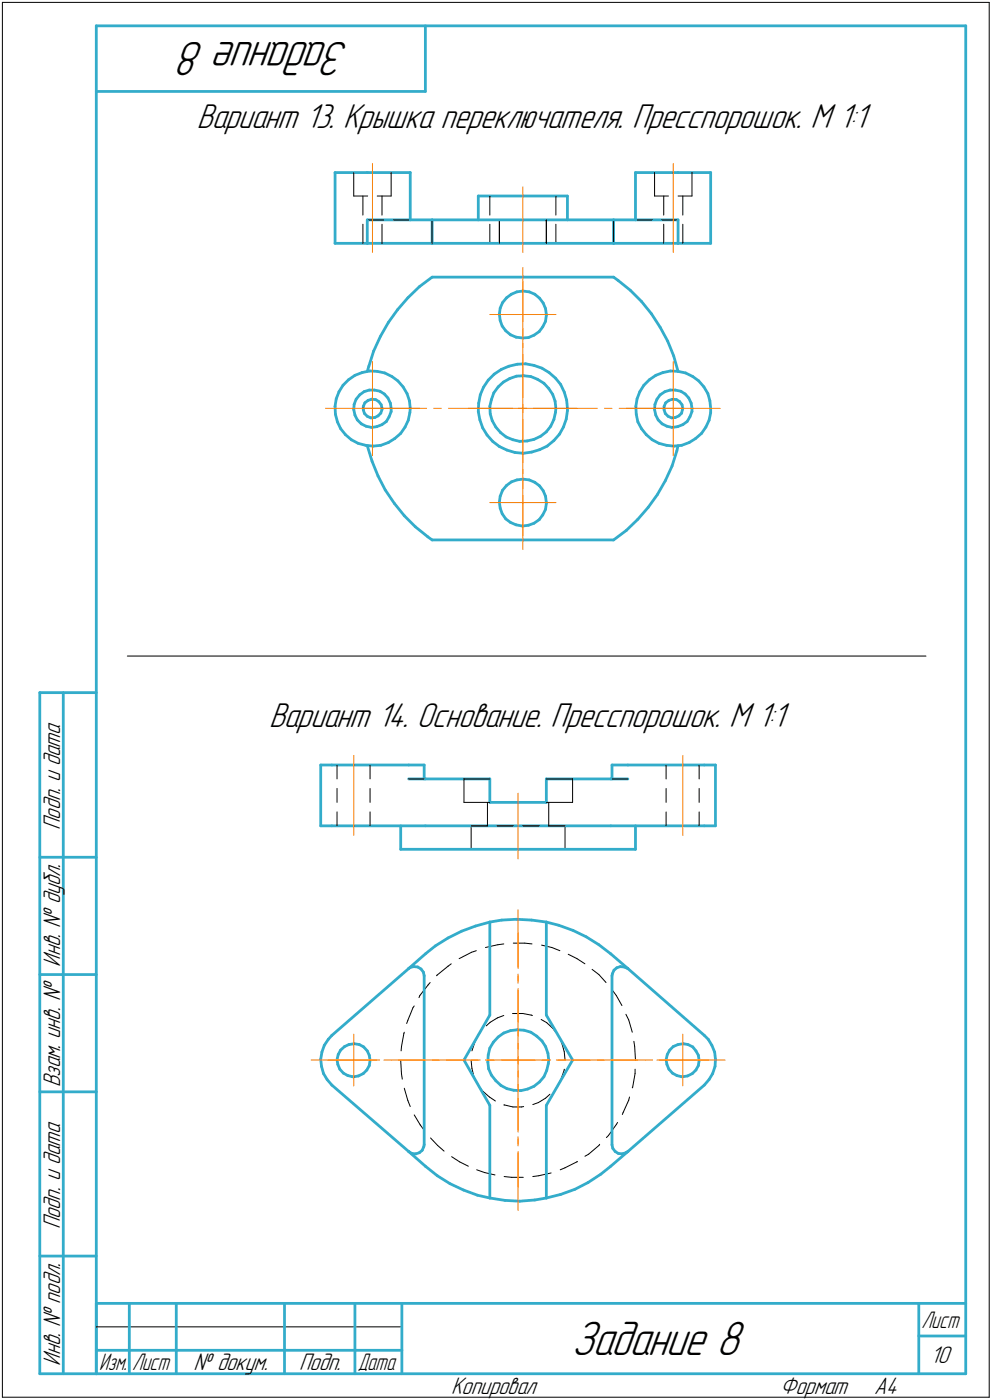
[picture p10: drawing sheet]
<svg xmlns="http://www.w3.org/2000/svg" width="211mm" height="298mm" viewBox="0 0 211 298" stroke-linecap="round" stroke-linejoin="round" font-family="sans-serif">
<g fill="none" stroke="#33acca" stroke-width=".59">
<path d="M20.5 5.5v287zM20.5 5.5h185zM20.5 19.5h70zM90.5 5.5v14zM205.5 5.5v287zM71.3 36.7h6.8zM71.3 36.7v15.1zM78.1 36.7h9.2zM87.3 36.7v10.1zM135.2 36.7h9.1zM135.2 36.7v10.1zM144.3 36.7h6.9z"/>
<path d="M151.2 36.7v15.1zM71.3 51.8h6.8zM78.1 46.8h13.8zM78.1 51.8h13.8zM78.1 46.8v5zM91.9 51.8h38.7zM91.9 46.8v5zM91.9 46.8h38.7zM91.9 59h38.7zM101.8 41.7v5.1zM101.8 41.7h18.9zM120.7 41.7v5.1z"/>
<path d="M130.6 46.8v5zM130.6 46.8h13.7zM130.6 51.8h13.7zM130.6 59l.9 .7zM131.5 59.7l2.6 2.1zM144.3 51.8h6.9zM144.3 46.8v5zM75.5 79.9l1.5-.6zM77 79.3l1.7-.3zM78.5 78l-.4 1.1zM78.7 79l1.6 .1zM79.5 74.8l-1 3.2z"/>
<path d="M80.3 79.1l1.6 .3zM80.9 71.6l-1.4 3.2zM81.9 79.4l1.5 .8zM82.6 68.7l-1.7 2.9zM84.6 66l-2 2.7zM86.8 63.4l2.4-2.4zM86.8 63.4l-2.2 2.6zM89.2 61l2.7-2zM105.2 79.7l1.5-1zM105.2 79.7l-1.3 1.2zM106.3 66.9l.1 1.3zM106.4 65.6l-.1 1.3z"/>
<path d="M106.4 68.2l.4 1.2zM106.7 78.7l1.6-.7zM106.8 69.4l.8 1zM106.9 64.4l-.5 1.2zM107.6 70.4l1 .9zM107.8 63.4l1-.7zM107.8 63.4l-.9 1zM108.3 78l1.8-.4zM108.6 71.3l1.2 .5zM108.8 62.7l1.2-.6zM109.8 71.8l1.4 .2zM110 62.1l1.3-.1z"/>
<path d="M110.1 77.6l1.7-.1zM111.2 72l1.2-.1zM111.3 62l1.3 .1zM111.8 77.5l1.8 .3zM112.4 71.9l1.2-.5zM112.6 62.1l1.2 .6zM113.6 77.8l1.7 .6zM113.6 71.4l1.1-.8zM113.8 62.7l1 .8zM114.8 63.5l.8 1zM115.3 78.4l1.5 .9zM115.5 69.6l-.8 1z"/>
<path d="M115.6 64.5l.5 1.2zM116.1 65.7l.1 1.3zM116.1 68.4l-.6 1.2zM116.2 67.1l-.1 1.3zM116.2 67v.1zM116.8 79.3l1.4 1.2zM134.1 61.8l2.4 2.4zM136.5 64.2l2.1 2.6zM138.6 66.8l1.9 2.9zM139.5 79.9l1.6-.6zM140.5 69.7l1.6 2.9zM141.1 79.3l1.6-.3z"/>
<path d="M142.1 72.6l1.2 3.2zM142.7 79l1.6 .1zM143.3 75.8l1 3.3zM144.3 79.1l1.6 .3zM145.9 79.4l1.5 .8zM71.3 86.5l.1 1.7zM71.4 88.2l.4 1.6zM71.5 84.9l-.2 1.6zM71.8 89.8l.7 1.5zM72.1 83.4l-.6 1.5zM72.5 91.3l1 1.2zM73 82l-.9 1.4z"/>
<path d="M73.5 92.5l1.3 1.1zM74.2 80.9l1.3-1zM74.2 80.9l-1.2 1.1zM74.8 93.6l1.4 .8zM75.3 87.2l.2 1.2zM75.4 86.1l-.1 1.1zM75.5 88.4l.5 1zM75.8 85l-.4 1.1zM76 89.4l.9 .9zM76.2 94.4l1.6 .4zM76.5 84.1l1-.7zM76.5 84.1l-.7 .9z"/>
<path d="M76.9 90.3l1 .5zM77.3 86.5v.8zM77.3 87.3l.3 .8zM77.5 83.4l1.1-.3zM77.6 88.1l.5 .5zM77.6 85.8l.7-.5zM77.6 85.8l-.3 .7zM77.8 94.8l1.6 .2zM77.9 90.8l1.2 .2zM78.1 94.9l1.1 3.3zM78.1 88.6l.8 .4zM78.3 85.3l.8-.3z"/>
<path d="M78.6 83.1h1.1zM78.9 89l.9-.1zM79.1 85l.8 .1zM79.1 91l1.1-.2zM79.2 98.2l1.2 3.1zM79.4 95l1.6-.2zM79.7 83.1l1.2 .2zM79.8 88.9l.6-.3zM79.9 85.1l.7 .4zM80.2 90.8l1.1-.4zM80.4 88.6l.6-.6zM80.6 85.5l.5 .7z"/>
<path d="M80.9 83.3l.9 .6zM81 94.8l1.6-.6zM81.1 86.2l.2 .8zM81.3 87.2l-.3 .8zM81.3 87v.2zM81.3 90.4l.9-.7zM81.8 83.9l.7 .9zM82.5 84.8l.6 1.1zM82.6 94.2l1.4-.8zM82.8 88.7l-.6 1zM83.1 85.9l.1 1.1zM83.2 87.6l-.4 1.1z"/>
<path d="M83.2 87v.6zM83.4 80.2l1.3 .9zM84 93.4l1.3-1.1zM84.7 81.1l1.1 1.3zM85.8 82.4l.8 1.4zM86.2 90.9l-.9 1.4zM86.6 83.8l.5 1.5zM86.9 89.5l-.7 1.4zM87.1 85.3l.2 1.7zM87.2 87.9l-.3 1.6zM87.3 87l-.1 .9zM101.8 87.6l.3 1.8z"/>
<path d="M101.9 85.9l-.1 1.7zM102.1 89.4l.6 1.7zM102.2 84.1l-.3 1.8zM102.7 91.1l.9 1.5zM102.9 82.5l-.7 1.6zM103.6 92.6l1.2 1.4zM103.9 80.9l-1 1.6zM104.2 86.5l.1 1.6zM104.3 88.1l.4 1.5zM104.6 85.1l-.4 1.4zM104.7 89.6l.8 1.3zM104.8 94l1.5 1.1z"/>
<path d="M105.1 83.7l-.5 1.4zM105.5 90.9l1 1.2zM106 82.4l1.1-1zM106 82.4l-.9 1.3zM106.3 95.1l1.6 .7zM106.5 92.1l1.2 .9zM107.1 81.4l1.4-.8zM107.7 93l1.4 .6zM107.9 95.8l1.7 .6zM108.5 80.6l1.4-.5zM109.1 93.6l1.5 .4zM109.6 96.4l1.7 .1z"/>
<path d="M109.9 80.1l1.5-.1zM110.6 94l1.6-.1zM111.3 96.5l1.8-.2zM111.4 80l1.5 .2zM112.2 93.9l1.4-.3zM112.9 80.2l1.5 .6zM113.1 96.3l1.7-.5zM113.6 93.6l1.5-.7zM114.4 80.8l1.3 .8zM114.8 95.8l1.6-.8zM115.1 92.9l1.1-1zM115.7 81.6l1.1 1.1z"/>
<path d="M116.4 95l1.5-1.2zM116.8 82.7l.8 1.3zM117.2 90.8l-1 1.1zM117.6 84l.5 1.4zM117.9 89.3l-.7 1.5zM118.1 85.4l.2 1.6zM118.2 80.5l1.1 1.4zM118.2 87.8l-.3 1.5zM118.3 87l-.1 .8zM119 92.5l-1.1 1.3zM119.3 81.9l.8 1.6zM119.9 90.9l-.9 1.6z"/>
<path d="M120.1 83.5l.5 1.7zM120.5 89.2l-.6 1.7zM120.6 85.2l.1 1.8zM120.7 87.5l-.2 1.7zM120.7 87v.5zM135.3 86.5l.1 1.7zM135.4 88.2l.3 1.6zM135.6 84.9l-.3 1.6zM135.7 89.8l.8 1.5zM136.1 83.4l-.5 1.5zM136.5 91.3l1 1.2zM137 82l-.9 1.4z"/>
<path d="M137.5 92.5l1.3 1.1zM138.2 80.9l1.3-1zM138.2 80.9l-1.2 1.1zM138.8 93.6l1.4 .8zM139.3 87.2l.2 1.2zM139.4 86.1l-.1 1.1zM139.5 88.4l.5 1zM139.8 85l-.4 1.1zM140 89.4l.9 .9zM140.2 94.4l1.6 .4zM140.5 84.1l1-.7zM140.5 84.1l-.7 .9z"/>
<path d="M140.9 90.3l1 .5zM141.3 86.5v.8zM141.3 87.3l.3 .8zM141.5 83.4l1.1-.3zM141.6 88.1l.6 .5zM141.6 85.8l.7-.5zM141.6 85.8l-.3 .7zM141.8 94.8l1.6 .2zM141.9 90.8l1.1 .2zM142.2 88.6l.7 .4zM142.3 85.3l.8-.3zM142.6 83.1h1.1z"/>
<path d="M142.9 89l.8-.1zM143 99.2l-1.4 3.2zM143 91l1.2-.2zM143.1 85l.8 .1zM143.4 95l1.6-.2zM143.7 88.9l.7-.3zM143.7 83.1l1.2 .2zM143.9 85.1l.7 .4zM144 96l-1 3.2zM144.2 90.8l1.1-.4zM144.3 94.9l-.3 1.1zM144.6 85.5l.5 .7z"/>
<path d="M144.9 83.3l.9 .6zM145 94.8l1.6-.6zM145 88l-.6 .6zM145.1 86.2l.2 .8zM145.2 87.2l-.2 .8zM145.3 87l-.1 .2zM145.3 90.4l.9-.7zM145.8 83.9l.8 .9zM146.6 84.8l.5 1.1zM146.6 94.2l1.4-.8zM146.8 88.7l-.6 1zM147.1 85.9l.1 1.1z"/>
<path d="M147.2 87.6l-.4 1.1zM147.2 87v.6zM147.4 80.2l1.3 .9zM148 93.4l1.3-1.1zM148.7 81.1l1.1 1.3zM149.8 82.4l.8 1.4zM150.2 90.9l-.9 1.4zM150.6 83.8l.4 1.5zM150.9 89.5l-.7 1.4zM151 85.3l.2 1.7zM151.2 87.9l-.3 1.6zM151.2 87v.9z"/>
<path d="M80.4 101.3l1.6 3zM82 104.3l1.9 2.9zM83.9 107.2l2.1 2.6zM86 109.8l2.4 2.4zM88.4 112.2l2.6 2.1zM91 114.3l.9 .7zM91.9 115h38.7zM106.3 106.9l.1 1.3zM106.4 105.7l-.1 1.2zM106.4 108.2l.4 1.2zM106.8 109.4l.8 1.1zM106.9 104.4l-.5 1.3z"/>
<path d="M107.6 110.5l1 .8zM107.8 103.4l1-.8zM107.8 103.4l-.9 1zM108.6 111.3l1.2 .5zM108.8 102.6l1.2-.4zM109.8 111.8l1.4 .2zM110 102.2l1.3-.2zM111.2 112l1.2-.2zM111.3 102l1.3 .2zM112.4 111.8l1.2-.4zM112.6 102.2l1.2 .5zM113.6 111.4l1.1-.7z"/>
<path d="M113.8 102.7l1 .8zM114.8 103.5l.8 1zM115.5 109.6l-.8 1.1zM115.6 104.5l.5 1.2zM116.1 105.7l.1 1.3zM116.1 108.5l-.6 1.1zM116.2 107.2l-.1 1.3zM116.2 107v.2zM130.6 115l2.7-2.1zM133.3 112.9l2.4-2.3zM137.9 108l-2.2 2.6zM139.9 105.3l-2 2.7z"/>
<path d="M141.6 102.4l-1.7 2.9zM8.5 147.5v145zM8.5 147.5h12zM13.5 147.5v145zM68.2 175.9h2.4zM68.2 162.9v13zM68.2 162.9h2.4zM70.6 175.9h19.9zM70.6 162.9h16.4zM85.3 175.9v4.9zM87 165.9h3.5zM87 162.9h3.3z"/>
<path d="M90.3 162.9v3zM90.5 175.9h39.5zM90.5 165.9h13.7zM104.2 170.9h12zM104.2 165.9v5zM116.2 165.9h13.8zM116.2 165.9v5zM130 165.9h3.6zM130 175.9h19.9zM130.2 162.9v3zM130.2 162.9h3.4zM133.6 162.9h16.3z"/>
<path d="M135.2 175.9v4.9zM149.9 175.9h2.3zM149.9 162.9h2.3zM152.2 162.9v13zM8.5 182.5h12zM85.3 180.8h49.9zM95.3 199.7l2.9-1.4zM98.2 198.3l3-1.1zM101.2 197.2l3-.9zM104.2 196.3l2.6-.4zM104.2 196.3v19.9zM106.8 195.9l3.1-.2z"/>
<path d="M109.9 195.7l3.2 .2zM113.1 195.9l3.1 .4zM116.2 196.3l2.7 .7zM116.2 196.3v19.9zM118.9 197l3 1.1zM121.9 198.1l2.8 1.4zM124.7 199.5l2.7 1.7zM8.5 207.5h12zM87 206.2l3.5-3.1zM87 206.2l.3-.2zM87.3 206l.8-.2zM88.1 205.8l.8 .1z"/>
<path d="M88.9 205.9l.7 .4zM89.6 206.3l.5 .7zM90.1 207l.2 .8zM90.3 207.8v36zM90.5 203.1l2.1-1.7zM92.6 201.4l2.7-1.7zM104.2 216.2l-5.5 9.5zM107.2 220l1.4-.5zM108.6 219.5l1.5-.2zM110.1 219.3l1.4 .1zM111.5 219.4l1.4 .4zM112.9 219.8l1.3 .8z"/>
<path d="M116.2 216.2l5.6 9.5zM127.4 201.2l2.6 1.9zM130 203.1l3.6 3.1zM130.2 207.8v36zM130.3 207.3l-.1 .5zM130.6 206.6l.6-.5zM130.6 206.6l-.3 .7zM131.2 206.1l.8-.3zM132 205.8l.8 .1zM132.8 205.9l.8 .3zM133.6 206.2l16.3 14.3zM8.5 232.5h12z"/>
<path d="M68.2 225.6l.2 1.5zM68.4 227.1l.4 1.5zM68.5 224l-.3 1.6zM68.8 228.6l.8 1.3zM69 222.6l-.5 1.4zM69.6 229.9l1 1.2zM69.8 221.3l-.8 1.3zM70.6 231.1l16.4 14.1zM70.6 220.5l-.8 .8zM70.6 220.5l16.4-14.3zM71.7 225.6l.2 1.1zM71.9 226.7l.4 1z"/>
<path d="M72 224.5l-.3 1.1zM72.3 227.7l.8 .8zM72.5 223.6l.8-.8zM72.5 223.6l-.5 .9zM73.1 228.5l.9 .5zM73.3 222.8l1-.4zM74 229l1 .3zM74.3 222.4l1.1-.2zM75 229.3h.3zM75.3 229.3l1-.2zM75.4 222.2l1.1 .2zM76.3 229.1l1-.5z"/>
<path d="M76.5 222.4l.9 .5zM77.4 222.9l.7 .9zM78.1 227.8l-.8 .8zM78.1 223.8l.5 .9zM78.6 226.9l-.5 .9zM78.6 224.7l.1 1.1zM78.7 225.8l-.1 1.1zM98.7 225.7l5.5 9.7zM103.8 226.1l.2 1.5zM103.9 224.6l-.1 1.5zM104 227.6l.6 1.3zM104.2 235.4v19.7z"/>
<path d="M104.2 223.2l-.3 1.4zM104.6 228.9l.9 1.2zM105 221.9l-.8 1.3zM105.5 230.1l1.1 1zM106 220.8l1.2-.8zM106 220.8l-1 1.1zM106.6 231.1l1.3 .7zM107.9 231.8l1.4 .4zM109.3 232.2h1.5zM110.8 232.2l1.5-.3zM112.3 231.9l1.3-.6zM113.6 231.3l1.2-.9z"/>
<path d="M114.2 220.6l1.1 1.1zM115.3 221.7l.8 1.1zM115.7 229.3l-.9 1.1zM116.1 222.8l.5 1.5zM116.2 235.4v19.7zM116.3 227.9l-.6 1.4zM116.6 224.3l.2 1.4zM116.7 226.5l-.4 1.4zM116.8 225.7l-.1 .8zM121.8 225.7l-5.6 9.7zM141.7 225.6l.2 1.1zM141.9 226.7l.4 1z"/>
<path d="M142 224.5l-.3 1.1zM142.3 227.7l.8 .8zM142.5 223.6l-.5 .9zM143.1 228.5l.9 .5zM143.3 222.8l1-.4zM143.3 222.8l-.8 .8zM144 229l1 .3zM144.3 222.4l1.1-.2zM145 229.3h.3zM145.3 229.3l1-.2zM145.4 222.2l1 .2zM146.3 229.1l1-.5z"/>
<path d="M146.4 222.4l1 .5zM147.3 228.6l.8-.8zM147.4 222.9l.7 .9zM148.1 223.8l.5 .9zM148.6 226.9l-.5 .9zM148.6 224.7l.2 1.1zM148.8 225.8l-.2 1.1zM149.9 220.5l.8 .8zM150.7 221.3l.8 1.3zM150.9 229.9l-1 1.2zM151.5 222.6l.6 1.4zM151.6 228.6l-.7 1.3z"/>
<path d="M152.1 224l.1 1.6zM152.1 227.1l-.5 1.5zM152.2 225.6l-.1 1.5zM87 245.2l3.5 3.1zM87 245.2l.6 .4zM87.6 245.6l.9 .1zM88.5 245.7l.7-.3zM89.2 245.4l.6-.5zM90.2 244.2l-.4 .7zM90.3 243.8l-.1 .4zM90.5 248.3l2.5 2.1zM93 250.4l2.8 1.7z"/>
<path d="M95.8 252.1l2.8 1.3zM98.6 253.4l3 1.1zM101.6 254.5l2.6 .6zM104.2 255.1l3.2 .5zM107.4 255.6l3.2 .2zM110.6 255.8l3.2-.3zM113.8 255.5l2.4-.4zM116.2 255.1l3.1-.8zM119.3 254.3l3-1.1zM122.3 253.2l2.8-1.4zM125.1 251.8l2.7-1.8zM127.8 250l2.2-1.7z"/>
<path d="M130 248.3l3.6-3.1zM130.2 243.8l.2 .7zM130.4 244.5l.5 .7zM130.9 245.2l.7 .4zM131.6 245.6l.8 .1zM132.4 245.7l.8-.3zM133.2 245.4l.4-.2zM133.6 245.2l16.3-14.1zM8.5 267.5h12zM20.5 277.5h185zM20.5 277.5v15zM27.5 277.5v15z"/>
<path d="M37.5 277.5v15zM60.5 277.5v15zM75.5 277.5v15zM85.5 277.5v15zM195.5 277.5v15zM8.5 292.5h12zM20.5 292.5h185zM20.5 287.5h7zM27.5 287.5h10zM37.5 287.5h23zM60.5 287.5h15zM75.5 287.5h10z"/>
<path d="M195.5 284.5h10z"/>
</g>
<g fill="none" stroke="#000" stroke-width=".21">
<path d="M.5 .5v297zM.5 .5h210zM210.5 .5v297zM75.3 36.7v5zM83.2 36.7v5zM139.3 36.7v5zM147.2 36.7v5zM75.3 41.7h2.9zM77.2 47.8v4zM77.2 41.7v4.1zM78.1 46.8h3.6zM78.1 46.8v5z"/>
<path d="M80.3 41.7h2.9zM81.3 47.8v4zM81.3 41.7v4.1zM83.7 46.8h3.6zM91.9 46.8v5zM104.2 47.8v4zM104.2 41.7v4.1zM106.3 46.8v5zM116.2 46.8v5zM118.3 47.8v4zM118.3 41.7v4.1zM130.6 46.8v5z"/>
<path d="M135.2 46.8h3.6zM139.3 41.7h2.9zM140.8 46.8h3.5zM141.2 47.8v4zM141.2 41.7v4.1zM144.3 46.8v5zM144.3 41.7h2.9zM145.3 47.8v4zM145.3 41.7v4.1zM27.1 139.7h169.9zM71.7 172.9v3zM71.7 167.9v3z"/>
<path d="M71.7 162.9v3zM78.7 172.9v3zM78.7 167.9v3zM78.7 162.9v3zM87 165.9h3.3zM98.7 165.9v5zM98.7 165.9h5.5zM98.7 170.9h5.5zM100.2 175.9v4.9zM100.2 175.9h3.5zM103.7 170.9v5zM105.7 175.9h3.5z"/>
<path d="M111.3 175.9h3.4zM116.2 170.9h5.6zM116.2 165.9h5.6zM116.8 170.9v5zM116.8 175.9h3.4zM120.2 175.9v4.9zM121.8 165.9v5zM130.2 165.9h3.4zM141.7 172.9v3zM141.7 167.9v3zM141.7 162.9v3zM148.8 172.9v3z"/>
<path d="M148.8 167.9v3zM148.8 162.9v3zM86 219.8l-.1 .2zM86.8 217.3l-.3 .6zM87.9 214.5l-1.1 2.8zM88.1 214.2l-.2 .3zM89.3 212l-.1 .4zM91.1 209.7l-1.8 2.3zM91.5 209.2l-.4 .5zM93 207.6l2.3-1.9zM93 207.6l-.1 .2zM95.3 205.7l.7-.5z"/>
<path d="M97.7 204.1l2.6-1.3zM100.3 202.8l1-.4zM102.2 219.9l-.4 .5zM103.3 201.8l2.6-.6zM103.5 218.4l.8-.7zM104.3 217.7l1.5-1zM105.8 216.7l1.4-.5zM105.9 201.2l1.3-.2zM109.1 215.8h.3zM109.2 200.8h2.5zM109.4 215.8h1.9zM111.3 215.8l1.7 .4z"/>
<path d="M111.7 200.8l1.5 .2zM113 216.2h.3zM115.1 217.1l1.2 .7zM115.2 201.3l2.2 .5zM116.3 217.8l1.4 1.2zM117.4 201.8l1.7 .6zM117.7 219l.6 .9zM120.9 203.2l1.9 .9zM122.8 204.1l1.7 1.1zM126 206.4l1.4 1.1zM127.4 207.5l1.5 1.7zM130.2 210.7l.9 1.3z"/>
<path d="M131.1 212l1.2 2.1zM133.2 216l.6 1.2zM133.8 217.2l.7 2.6zM85.3 225.8l.1 2.9zM85.4 222.8l-.1 1zM85.4 228.7l.2 1.1zM85.9 220l-.5 2.8zM86 231.7l.8 2.7zM86.8 234.4l.5 1.2zM88.1 237.4l1.3 2.1zM89.4 239.5l.9 1.3zM100.2 225.8l.2 1.7z"/>
<path d="M100.4 227.5l.4 1.8zM100.8 229.3l.4 .7zM101 222l-.6 1.8zM101.8 220.4l-.8 1.6zM102.2 231.6l.6 .8zM102.8 232.4l1.3 1.2zM104.1 233.6l1.3 .8zM107.2 235.3h.2zM107.4 235.3l1.7 .4zM109.1 235.7h1.9zM111 235.7l.4-.1zM113.4 235.2l1.2-.4z"/>
<path d="M114.6 234.8l1.5-1zM116.1 233.8l.9-.8zM118.6 231.2l-.2 .4zM119.3 221.6l.2 .6zM119.5 229.5l-.9 1.7zM119.5 222.2l.6 1.7zM120.1 223.9l.1 1.8zM120.1 227.8l-.6 1.7zM120.1 227.7v.1zM131.1 239.4l-1.6 2.4zM131.4 239l-.3 .4zM132.6 236.9l-.2 .4z"/>
<path d="M133.8 234.3l-1.2 2.6zM133.9 233.6l-.1 .7zM134.6 231.5l-.1 .1zM134.9 221.7l.1 1.1zM135 222.8l.2 2.9zM135.1 228.6l-.5 2.9zM135.1 227.7v.9zM91.6 242.3l1.5 1.6zM93.1 243.9l1.4 1.2zM96.1 246.3l1.7 1.1zM97.8 247.4l1.9 .9zM101.4 249.1l1.7 .6z"/>
<path d="M103.1 249.7l2.2 .5zM107.3 250.5l1.6 .2zM108.9 250.7h2.4zM113.4 250.5l1.2-.1zM114.6 250.4l2.7-.6zM119.2 249.1l1-.4zM120.2 248.7l2.6-1.3zM122.9 247.3l-.1 .1zM124.5 246.2l.7-.4zM125.2 245.8l2.2-1.9zM127.6 243.7l-.2 .2zM129 242.2l.5-.4z"/>
<path d="M.5 297.5h210zM20.5 282.5h65z"/>
</g>
<g fill="none" stroke="#ff8000" stroke-width=".21">
<path d="M79.2 34.8v19zM111.3 39.8v14zM143.3 34.8v19zM111.3 57v11.5zM79.2 77v10zM104.2 67h7.1zM111.3 75.5v11.5zM111.3 67h7zM111.3 67v7zM111.3 60v7zM111.3 70v1.6zM111.3 73.2v11.5z"/>
<path d="M143.3 77v10zM69.3 87h9.9zM77.2 87h13.6zM79.2 87h10zM79.2 87v10zM92.3 87h1.6zM95.4 87h13.6zM99.7 87h11.6zM110.4 87h1.6zM111.3 100v7zM111.3 87h11.5zM111.3 87v11.5z"/>
<path d="M111.3 86.2v1.6zM111.3 89.3v11.5zM113.5 87h13.6zM128.6 87h1.6zM131.7 87h13.6zM133.3 87h10zM143.3 87h9.9zM143.3 87v10zM104.2 107h7.1zM111.3 107h7zM111.3 107v7zM111.3 102.4v1.6z"/>
<path d="M111.3 105.5v11.5zM75.3 160.9v17zM110.2 168.9v14zM145.3 160.9v17zM110.2 198.7v7.2zM110.2 193.7v12.5zM110.2 207.4v1.6zM110.2 210.5v7.2zM110.2 219.1v1.5zM110.2 207.8v1.6zM110.2 210.9v12.5zM66.2 225.7h14z"/>
<path d="M69.8 225.7h5.5zM75.3 225.7h5.5zM75.3 225.7v5.5zM75.3 220.2v5.5zM81.7 225.7h1.5zM83.2 225.7h7.2zM84.8 225.7h13.9zM91.9 225.7h1.6zM94.9 225.7h7.3zM100.2 225.7h1.6zM103.3 225.7h13.9zM103.6 225.7h1.6z"/>
<path d="M106.7 225.7h3.5zM110.2 225.7h3.7zM110.2 233.8v7.2zM110.2 230.9v1.4zM110.2 225.7v3.7zM110.2 222.2v3.5zM110.2 225v1.6zM110.2 228.1v12.5zM115.3 225.7h1.5zM118.4 225.7h7.2zM118.7 225.7h1.6zM121.8 225.7h13.9z"/>
<path d="M127.1 225.7h1.4zM130 225.7h7.2zM137.2 225.7h1.7zM139.8 225.7h5.5zM140.3 225.7h14zM145.3 225.7h5.5zM145.3 225.7v5.5zM145.3 220.2v5.5zM110.2 245.5v7.2zM110.2 242.6v1.4zM110.2 242.1v1.6zM110.2 245.2v12.5z"/>
</g>
<g fill="#fff" stroke="#fff" stroke-width=".21">
<path d="M41.9 21.6h143.8zM41.9 21.7h143.8zM41.9 21.8h143.8zM41.9 21.8h143.8zM41.9 21.9h143.8zM41.9 22h143.8zM41.9 22.1h143.8zM41.9 22.2h143.8zM41.9 22.3h143.8zM41.9 22.4h143.8zM41.9 22.4h143.8zM41.9 22.5h143.8zM41.9 22.6h143.8zM41.9 22.7h143.8zM41.9 22.8h143.8zM41.9 22.9h143.8zM41.9 22.9h143.8zM41.9 23h143.8zM41.9 23.1h143.8zM41.9 23.2h143.8zM41.9 23.3h143.8zM41.9 23.4h143.8zM41.9 23.5h143.8zM41.9 23.5h143.8zM41.9 23.6h143.8zM41.9 23.7h143.8zM41.9 23.8h143.8zM41.9 23.9h143.8zM41.9 24h143.8zM41.9 24h143.8zM41.9 24.1h143.8zM41.9 24.2h143.8zM41.9 24.3h143.8zM41.9 24.4h143.8zM41.9 24.5h143.8zM41.9 24.6h143.8zM41.9 24.6h143.8zM41.9 24.7h143.8zM41.9 24.8h143.8zM41.9 24.9h143.8zM41.9 25h143.8zM41.9 25.1h143.8zM41.9 25.1h143.8zM41.9 25.2h143.8zM41.9 25.3h143.8zM41.9 25.4h143.8zM41.9 25.5h143.8zM41.9 25.6h143.8zM41.9 25.7h143.8zM41.9 25.7h143.8zM41.9 25.8h143.8zM41.9 25.9h143.8zM41.9 26h143.8zM41.9 26.1h143.8zM41.9 26.2h143.8zM41.9 26.2h143.8zM41.9 26.3h143.8zM41.9 26.4h143.8zM41.9 26.5h143.8zM41.9 26.6h143.8zM41.9 26.7h143.8zM41.9 26.8h143.8zM41.9 26.8h143.8zM41.9 26.9h143.8zM41.9 27h143.8zM41.9 27.1h143.8zM41.9 27.2h143.8zM41.9 27.3h143.8zM41.9 27.3h143.8zM41.9 27.4h143.8zM41.9 27.5h143.8zM41.9 27.6h143.8zM41.9 27.7h143.8zM41.9 27.8h143.8zM41.9 27.9h143.8zM41.9 27.9h143.8zM41.9 28h143.8zM41.9 28.1h143.8zM41.9 28.2h143.8zM41.9 28.3h143.8zM41.9 28.4h143.8zM41.9 28.4h143.8zM41.9 28.5h143.8zM41.9 28.6h143.8z"/>
<path d="M57.2 149.2h111.1zM57.2 149.3h111.1zM57.2 149.4h111.1zM57.2 149.4h111.1zM57.2 149.5h111.1zM57.2 149.6h111.1zM57.2 149.7h111.1zM57.2 149.8h111.1zM57.2 149.9h111.1zM57.2 149.9h111.1zM57.2 150h111.1zM57.2 150.1h111.1zM57.2 150.2h111.1zM57.2 150.3h111.1zM57.2 150.4h111.1zM57.2 150.5h111.1zM57.2 150.5h111.1zM57.2 150.6h111.1zM57.2 150.7h111.1zM57.2 150.8h111.1zM57.2 150.9h111.1zM57.2 151h111.1zM57.2 151h111.1zM57.2 151.1h111.1zM57.2 151.2h111.1zM57.2 151.3h111.1zM57.2 151.4h111.1zM57.2 151.5h111.1zM57.2 151.6h111.1zM57.2 151.6h111.1zM57.2 151.7h111.1zM57.2 151.8h111.1zM57.2 151.9h111.1zM57.2 152h111.1zM57.2 152.1h111.1zM57.2 152.1h111.1zM57.2 152.2h111.1zM57.2 152.3h111.1zM57.2 152.4h111.1zM57.2 152.5h111.1zM57.2 152.6h111.1zM57.2 152.7h111.1zM57.2 152.7h111.1zM57.2 152.8h111.1zM57.2 152.9h111.1zM57.2 153h111.1zM57.2 153.1h111.1zM57.2 153.2h111.1zM57.2 153.2h111.1zM57.2 153.3h111.1zM57.2 153.4h111.1zM57.2 153.5h111.1zM57.2 153.6h111.1zM57.2 153.7h111.1zM57.2 153.8h111.1zM57.2 153.8h111.1zM57.2 153.9h111.1zM57.2 154h111.1zM57.2 154.1h111.1zM57.2 154.2h111.1zM57.2 154.3h111.1zM57.2 154.3h111.1zM57.2 154.4h111.1zM57.2 154.5h111.1zM57.2 154.6h111.1zM57.2 154.7h111.1zM57.2 154.8h111.1zM57.2 154.9h111.1zM57.2 154.9h111.1zM57.2 155h111.1zM57.2 155.1h111.1zM57.2 155.2h111.1zM57.2 155.3h111.1zM57.2 155.4h111.1zM57.2 155.4h111.1zM57.2 155.5h111.1zM57.2 155.6h111.1zM57.2 155.7h111.1zM57.2 155.8h111.1zM57.2 155.9h111.1zM57.2 156h111.1zM57.2 156h111.1zM57.2 156.1h111.1zM57.2 156.2h111.1z"/>
</g>
<g font-size="10.9">
<text x="74.4" y="9" transform="rotate(-180 74.4 9)">Задание 8</text>
<text x="121.6" y="288.5">Задание 8</text>
</g>
<g font-size="7.8">
<text x="41.9" y="27.2">Вариант 13. Крышка переключателя. Пресспорошок. М 1:1</text>
<text x="57.2" y="154.8">Вариант 14. Основание. Пресспорошок. М 1:1</text>
</g>
<g font-size="5.4">
<text x="12.8" y="176.7" transform="rotate(-90 12.8 176.7)">Подп. и дата</text>
<text x="12.8" y="205.8" transform="rotate(-90 12.8 205.8)">Инв. № дубл.</text>
<text x="12.8" y="231.6" transform="rotate(-90 12.8 231.6)">Взам. инв. №</text>
<text x="12.8" y="261.7" transform="rotate(-90 12.8 261.7)">Подп. и дата</text>
<text x="12.8" y="290.8" transform="rotate(-90 12.8 290.8)">Инв. № подл.</text>
<text x="41.2" y="291.8">№ докум.</text>
<text x="63.6" y="291.8">Подп.</text>
<text x="198" y="290.3">10</text>
<text x="96" y="296.8">Копировал</text>
<text x="166" y="296.8">Формат</text>
<text x="186" y="296.8">A4</text>
</g>
<g font-size="5.3">
<text x="196.1" y="282.8">Лист</text>
<text x="21.1" y="291.8">Изм.</text>
<text x="28.1" y="291.8">Лист</text>
<text x="76.1" y="291.8">Дата</text>
</g>
</svg>
